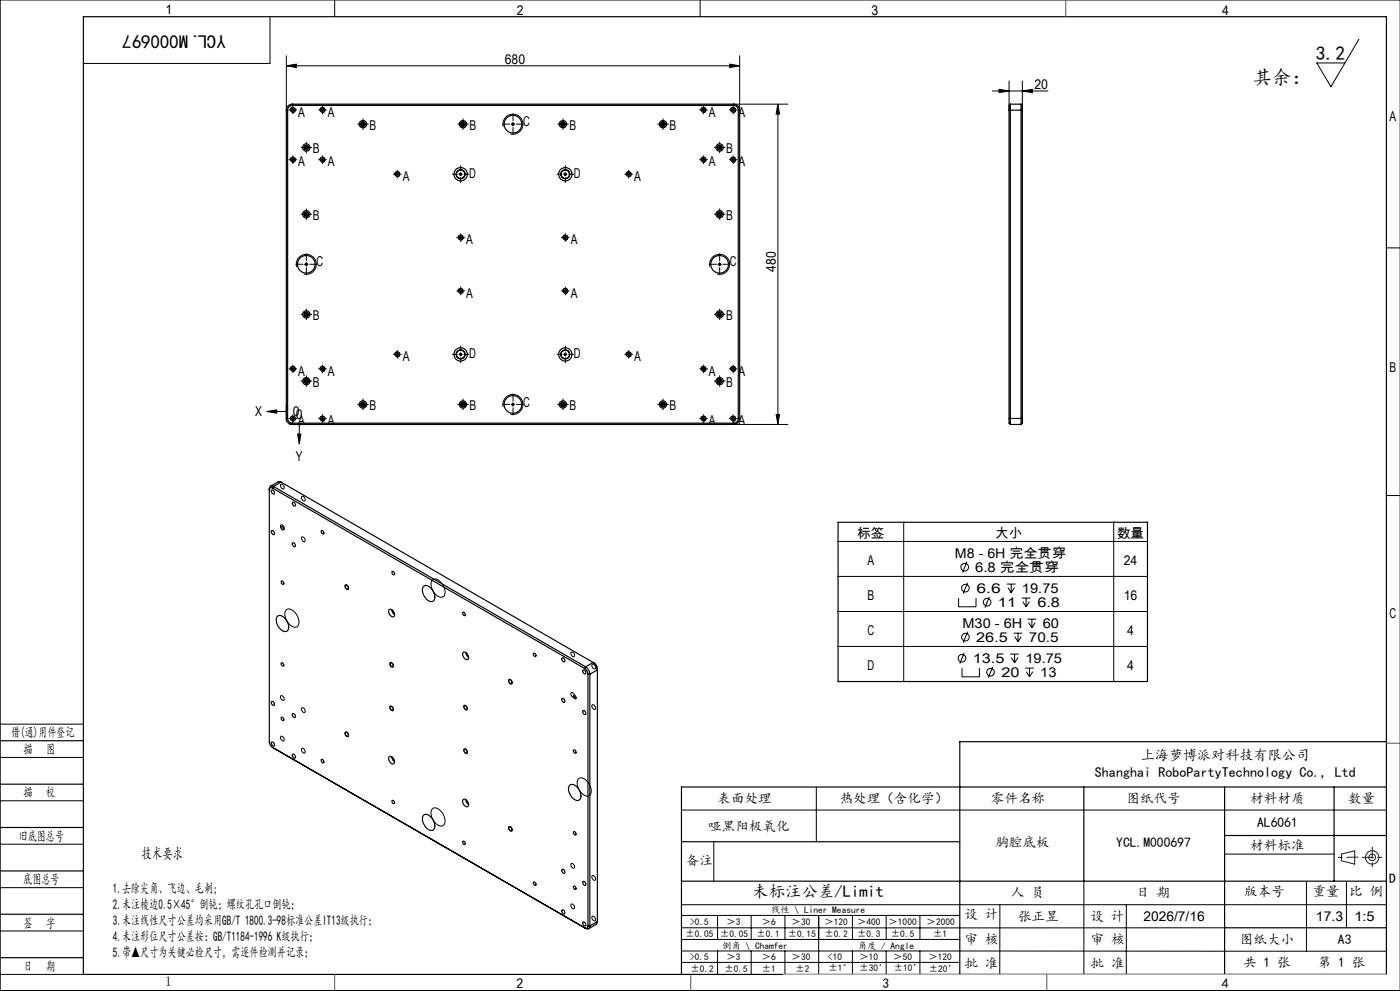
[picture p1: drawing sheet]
<svg xmlns="http://www.w3.org/2000/svg" width="420mm" height="297mm" viewBox="0 0 420 297" stroke-linecap="round" stroke-linejoin="round" font-family="sans-serif">
<g fill="none" stroke="#000" stroke-width=".3">
<path d="M100.4 0v5M210 0v5M420 0h-419.9v297h419.9M81 5v14h-56M85.9 19.7l3-.5v1zM85.9 16.7v16.3M85.9 19.7h136M218.9 19.2l3 .5-3 .5zM221.9 16.7v16.3M407.7 11.7l-8.4 14.3-4.3-7.1h8.5M87.1 33.2a.8 .8 0 0 1 .7-1.1 .8 .8 0 0 1 .8 .9 .8 .8 0 0 1-1 .7M87.3 33h1"/>
<path d="M87.5 32.6l.7 .7M87.8 32.5v1M88.2 32.6l-.7 .7M96 33.2a.8 .8 0 0 1 .7-1.1 .8 .8 0 0 1 .8 .9 .8 .8 0 0 1-1 .7M96.2 33h1M96.4 32.6l.7 .7M96.7 32.5v1M97.1 32.6l-.7 .7M108.4 37.2h1M108.5 36.9l.8 .7M108.9 36.7v1M109.3 36.9l-.8 .7"/>
<path d="M138.5 36.9l.7 .7M138.9 36.7v1M139.2 36.9l-.7 .7M139.4 37.2h-1M151 38a2.99 2.99 0 0 1 2.6-3.8 2.99 2.99 0 0 1 3.3 3.3 2.99 2.99 0 0 1-3.8 2.6M153.5 36.9l.7 .7M153.9 36.7v1M154.2 36.9l-.7 .7M154.4 37.2h-1M168.5 36.9l.7 .7M168.9 36.7v1M169.2 36.9l-.7 .7"/>
<path d="M169.4 37.2h-1M198.4 37.2h1M198.5 36.9l.7 .7M198.9 36.7v1M199.2 36.9l-.7 .7M210.3 33.2a.8 .8 0 0 1 .7-1.1 .8 .8 0 0 1 .8 .9 .8 .8 0 0 1-1 .7M210.5 33h1M210.7 32.6l.7 .7M211 32.5v1M211.4 32.6l-.7 .7M219.1 33.2a.8 .8 0 0 1 .7-1.1 .8 .8 0 0 1 .9 .9 .8 .8 0 0 1-1 .7M219.4 33h1.1"/>
<path d="M219.6 32.6l.7 .7M219.9 32.5v1M220.1 31.2h16.3M220.3 32.6l-.7 .7M233.4 31.2l.5 3h-1.1zM233.4 31.2v96M297.7 27.3h16.7M299.7 26.8l3 .5-3 .5zM302.7 24.3v8.7M306.7 27.3l3-.5v1zM306.7 24.3v8.7M87.1 48.1a.8 .8 0 0 1 .7-1 .8 .8 0 0 1 .8 .8 .8 .8 0 0 1-1 .7"/>
<path d="M87.3 47.9h1M87.5 47.5l.7 .7M87.8 47.4v1M88.2 47.5l-.7 .7M91.5 43.8l.8 .8M91.9 43.7v1M92.3 43.8l-.8 .8M92.4 44.2h-1M96 48.1a.8 .8 0 0 1 .7-1 .8 .8 0 0 1 .8 .8 .8 .8 0 0 1-1 .7M96.2 47.9h1M96.4 47.5l.7 .7M96.7 47.4v1"/>
<path d="M97.1 47.5l-.7 .7M118.4 52.4a.79 .79 0 0 1 .7-1 .79 .79 0 0 1 .9 .9 .79 .79 0 0 1-1 .7M118.8 51.9l.7 .7M119.2 51.7v1M119.5 51.9l-.7 .7M119.7 52.2h-1M137.8 51.9l.7 .7M138.2 51.7v1M138.5 51.9l-.7 .7M138.7 52.2h-1M169.1 52.2h1M169.2 51.9l.7 .7"/>
<path d="M169.6 51.7v1M169.9 51.9l-.7 .7M187.8 52.4a.79 .79 0 0 1 .7-1 .79 .79 0 0 1 .9 .9 .79 .79 0 0 1-1 .7M188.2 51.9l.7 .7M188.6 51.7v1M188.9 51.9l-.7 .7M189.1 52.2h-1M210.3 48.1a.8 .8 0 0 1 .7-1 .8 .8 0 0 1 .8 .8 .8 .8 0 0 1-1 .7M210.5 47.9h1M210.7 47.5l.7 .7M211 47.4v1M211.4 47.5l-.7 .7"/>
<path d="M215.4 44.2h1M215.5 43.8l.8 .8M215.9 43.7v1M216.3 43.8l-.8 .8M219.1 48.1a.8 .8 0 0 1 .7-1 .8 .8 0 0 1 .9 .8 .8 .8 0 0 1-1 .7M219.4 47.9h1.1M219.6 47.5l.7 .7M219.9 47.4v1M220.3 47.5l-.7 .7M91.5 78.9l.8 .7M91.5 63.8l.8 .8M91.9 63.7v1"/>
<path d="M91.9 78.7v1M92.3 78.9l-.8 .7M92.3 63.8l-.8 .8M92.4 79.2h-1M92.4 64.2h-1M137.4 71.4a.8 .8 0 0 1 .7-1 .8 .8 0 0 1 .9 .9 .8 .8 0 0 1-1 .7M137.8 70.9l.7 .7M138.2 70.7v1M138.5 70.9l-.7 .7M138.7 71.2h-1M168.8 71.4a.8 .8 0 0 1 .7-1 .8 .8 0 0 1 .9 .9 .8 .8 0 0 1-1 .7M169.1 71.2h1"/>
<path d="M169.2 70.9l.7 .7M169.6 70.7v1M169.9 70.9l-.7 .7M215.4 79.2h1M215.4 64.2h1M215.5 78.9l.8 .7M215.5 63.8l.8 .8M215.9 63.7v1M215.9 78.7v1M216.3 78.9l-.8 .7M216.3 63.8l-.8 .8M415.9 74.3h4.1"/>
<path d="M89 80a3 3 0 0 1 2.6-3.8 3 3 0 0 1 3.3 3.2 3 3 0 0 1-3.8 2.7M91.5 93.9l.8 .7M91.9 93.7v1M92.3 93.9l-.8 .7M92.4 94.2h-1M137.4 87.4a.8 .8 0 0 1 .7-1 .8 .8 0 0 1 .9 .9 .8 .8 0 0 1-1 .7M137.8 86.9l.7 .7M138.2 86.7v1M138.5 86.9l-.7 .7M138.7 87.2h-1M168.8 87.4a.8 .8 0 0 1 .7-1 .8 .8 0 0 1 .9 .9 .8 .8 0 0 1-1 .7M169.1 87.2h1"/>
<path d="M169.2 86.9l.7 .7M169.6 86.7v1M169.9 86.9l-.7 .7M213 80a3 3 0 0 1 2.6-3.8 3 3 0 0 1 3.3 3.2 3 3 0 0 1-3.8 2.7M215.4 94.2h1M215.5 93.9l.8 .7M215.9 93.7v1M216.3 93.9l-.8 .7M87.1 110.8a.8 .8 0 0 1 .7-1 .8 .8 0 0 1 .8 .8 .8 .8 0 0 1-1 .7M87.3 110.6h1M87.5 110.2l.7 .7M87.8 110.1v1"/>
<path d="M88.2 110.2l-.7 .7M91.5 113.9l.8 .7M91.9 113.7v1M92.3 113.9l-.8 .7M92.4 114.2h-1M96 110.8a.8 .8 0 0 1 .7-1 .8 .8 0 0 1 .8 .8 .8 .8 0 0 1-1 .7M96.2 110.6h1M96.4 110.2l.7 .7M96.7 110.1v1M97.1 110.2l-.7 .7M118.4 106.4a.79 .79 0 0 1 .7-1 .79 .79 0 0 1 .9 .9 .79 .79 0 0 1-1 .7M118.8 105.9l.7 .7"/>
<path d="M119.2 105.7v1M119.5 105.9l-.7 .7M119.7 106.2h-1M137.8 105.9l.7 .7M138.2 105.7v1M138.5 105.9l-.7 .7M138.7 106.2h-1M169.1 106.2h1M169.2 105.9l.7 .7M169.6 105.7v1M169.9 105.9l-.7 .7M187.8 106.4a.79 .79 0 0 1 .7-1 .79 .79 0 0 1 .9 .9 .79 .79 0 0 1-1 .7"/>
<path d="M188.2 105.9l.7 .7M188.6 105.7v1M188.9 105.9l-.7 .7M189.1 106.2h-1M210.3 110.8a.8 .8 0 0 1 .7-1 .8 .8 0 0 1 .8 .8 .8 .8 0 0 1-1 .7M210.5 110.6h1M210.7 110.2l.7 .7M211 110.1v1M211.4 110.2l-.7 .7M215.4 114.2h1M215.5 113.9l.8 .7M215.9 113.7v1"/>
<path d="M216.3 113.9l-.8 .7M219.1 110.8a.8 .8 0 0 1 .7-1 .8 .8 0 0 1 .9 .8 .8 .8 0 0 1-1 .7M219.4 110.6h1.1M219.6 110.2l.7 .7M219.9 110.1v1M220.3 110.2l-.7 .7M80 123.3l3-.5v1zM83 123.3h2.9M85.9 121.3v4.9M86.9 127.2h4.9M87.1 125.7a.81 .81 0 0 1 .7-1 .81 .81 0 0 1 .9 .9 .81 .81 0 0 1-1.1 .7M87.3 125.5h1"/>
<path d="M87.5 125.1l.7 .7M87.8 125v1M88.2 125.1l-.7 .7M89.3 130.1h1l-.5 3zM89.8 127.2v2.9M96 125.7a.81 .81 0 0 1 .7-1 .81 .81 0 0 1 .9 .9 .81 .81 0 0 1-1.1 .7M96.2 125.5h1M96.4 125.1l.7 .7M96.7 125v1M97.1 125.1l-.7 .7M108.4 121.2h1M108.5 120.9l.8 .7"/>
<path d="M108.9 120.7v1M109.3 120.9l-.8 .7M138.5 120.9l.7 .7M138.9 120.7v1M139.2 120.9l-.7 .7M139.4 121.2h-1M151 122a2.99 2.99 0 0 1 2.6-3.8 2.99 2.99 0 0 1 3.3 3.3 2.99 2.99 0 0 1-3.8 2.6M153.5 120.9l.7 .7M153.9 120.7v1M154.2 120.9l-.7 .7M154.4 121.2h-1M168.5 120.9l.7 .7"/>
<path d="M168.9 120.7v1M169.2 120.9l-.7 .7M169.4 121.2h-1M198.4 121.2h1M198.5 120.9l.7 .7M198.9 120.7v1M199.2 120.9l-.7 .7M210.3 125.7a.81 .81 0 0 1 .7-1 .81 .81 0 0 1 .9 .9 .81 .81 0 0 1-1.1 .7M210.5 125.5h1M210.7 125.1l.7 .7M211 125v1M211.4 125.1l-.7 .7"/>
<path d="M219.1 125.7a.81 .81 0 0 1 .8-1 .81 .81 0 0 1 .8 .8 .81 .81 0 0 1-1 .8M219.4 125.5h1.1M219.6 125.1l.7 .7M219.9 125v1M220.1 127.2h16.3M220.3 125.1l-.7 .7M232.8 124.2h1.1l-.5 3zM84.3 145.1a.81 .81 0 0 1 .8 .5 .81 .81 0 0 1-.2 .9 1.04 1.04 0 0 1-.6-1.4zM84.3 157.3a.81 .81 0 0 1 .8 .5 .81 .81 0 0 1-.2 .9 1.04 1.04 0 0 1-.6-1.4zM90.5 148.8a.8 .8 0 0 1 .9 .4 .8 .8 0 0 1-.2 1 1.05 1.05 0 0 1-.7-1.4zM271.1 156.5v47.8M334.1 156.5v47.8"/>
<path d="M415.9 148.5h4.1M90.5 161a.8 .8 0 0 1 .9 .4 .8 .8 0 0 1-.2 .9 1.05 1.05 0 0 1-.7-1.3zM103.5 175.4a.8 .8 0 0 1 .9 .3 .8 .8 0 0 1-.1 1 1.11 1.11 0 0 1-.8-1.3zM129.8 173.8a2.2 2.2 0 0 1 2.9 1.3 2.81 2.81 0 0 1 .2 3.8 3.5 3.5 0 0 1-3.6-3.7l.1-.9zM251.4 162.3h92.8M251.4 172.8h92.8M287.6 179.2v2.7h5.2v-2.7M290.1 168.3l-1.3 3.3M290.3 174.7l-1.3 3.2M296.8 178.9l-1.3 3.2M302 175h2.7M302.4 176.1l1 1.6"/>
<path d="M303.4 175v2.7M304.3 176.1l-.9 1.6M306.5 179.2h2.6M307.8 179.2v2.7M85.7 183a1.92 1.92 0 0 1 3 .9 2.9 2.9 0 0 1 .3 4 3.4 3.4 0 0 1-3.5-3.3l-.1-.8zM117.1 198.5a.85 .85 0 0 1 .8 .5 .85 .85 0 0 1-.1 1 .98 .98 0 0 1-.7-1.5zM171.3 195.5a.8 .8 0 0 1 .9 .4 .8 .8 0 0 1-.2 .9 1.05 1.05 0 0 1-.7-1.3zM177.7 199.1a.8 .8 0 0 1 .8 .4 .8 .8 0 0 1-.2 1 1 1 0 0 1-.6-1.4zM251.4 183.3h92.8M251.4 193.7h92.8M289.2 195.6l-1.3 3.3M290.3 189.3l-1.3 3.3"/>
<path d="M297.8 199.8l-1.3 3.3M303.1 196h2.6M303.4 197.1l1 1.5M304.1 189.8h2.6M304.4 196v2.6M304.4 190.8l1 1.6M305.4 197.1l-1 1.5M305.4 189.8v2.6M306.4 190.8l-1 1.6M306.8 180.3l1 1.6M308.3 185.6h2.6M308.6 186.6l1 1.6"/>
<path d="M308.8 180.3l-1 1.6M309.6 185.6v2.6M310.6 186.6l-1 1.6M0 217h25M84.3 208.5a.81 .81 0 0 1 .8 .5 .81 .81 0 0 1-.2 .9 1.04 1.04 0 0 1-.6-1.4zM90.6 212.1a.81 .81 0 0 1 .8 .5 .81 .81 0 0 1-.2 .9 .98 .98 0 0 1-.6-1.4zM103.6 219.4a.84 .84 0 0 1 .9 .4 .84 .84 0 0 1-.2 1 1.04 1.04 0 0 1-.7-1.4zM117.1 211.6a.84 .84 0 0 1 .8 .5 .84 .84 0 0 1-.1 .9 1.04 1.04 0 0 1-.7-1.4zM139.2 211.4a.84 .84 0 0 1 .9 .4 .84 .84 0 0 1-.2 1 1.04 1.04 0 0 1-.7-1.4zM152.6 203.7a.8 .8 0 0 1 .9 .4 .8 .8 0 0 1-.1 .9 1.11 1.11 0 0 1-.8-1.3zM171.3 207.6a.8 .8 0 0 1 .9 .5 .8 .8 0 0 1-.2 .9 1.05 1.05 0 0 1-.7-1.4zM177.7 211.3a.8 .8 0 0 1 .8 .4 .8 .8 0 0 1-.2 1 1 1 0 0 1-.6-1.4z"/>
<path d="M288.6 200.2v2.6h5.2v-2.6M307.6 200.2h2.6M307.9 201.3l1 1.5M308.9 200.2v2.6M309.8 201.3l-.9 1.5M0 227h25M0 240h25M84.3 220.7a.81 .81 0 0 1 .8 .4 .81 .81 0 0 1-.2 1 1.04 1.04 0 0 1-.6-1.4zM90.6 224.3a.81 .81 0 0 1 .8 .5 .81 .81 0 0 1-.2 .9 .98 .98 0 0 1-.6-1.4zM139.2 224.5a.8 .8 0 0 1 .9 .4 .8 .8 0 0 1-.2 .9 1.02 1.02 0 0 1-.7-1.3zM173.5 233.5a2.16 2.16 0 0 1 3.1 1.2 2.74 2.74 0 0 1 .1 3.8 3.1 3.1 0 0 1-3.4-2.8l-.2-1.5zM244.9 236v16.3"/>
<path d="M0 253h25M129.8 242.4a2.07 2.07 0 0 1 2.8 1 2.9 2.9 0 0 1 .3 4.1 3.2 3.2 0 0 1-3.4-2.6l-.2-1.5zM152.6 247.8a.8 .8 0 0 1 .9 .4 .8 .8 0 0 1-.1 .9 1.11 1.11 0 0 1-.8-1.3zM171.3 258.8a.8 .8 0 0 1 .9 .4 .8 .8 0 0 1-.2 1 1.05 1.05 0 0 1-.7-1.4zM204.4 242.8h211.5M214.1 252.4v11.8M367.4 256h32.8M0 266h25M0 279h25M171.3 271a.8 .8 0 0 1 .9 .4 .8 .8 0 0 1-.2 1 1.05 1.05 0 0 1-.7-1.4zM177.6 262.5a.76 .76 0 0 1 .9 .4 .76 .76 0 0 1-.2 .9l-.6-.5zM177.7 274.6a.8 .8 0 0 1 .8 .5 .8 .8 0 0 1-.2 .9 1 1 0 0 1-.6-1.4z"/>
<path d="M204.4 271.1h211.5M204.4 278.1h163M204.4 274.4h83.5M215.3 274.4v7.1M225.4 274.4v7.1M235.5 274.4v7.1M245.6 274.4v17.6M255.7 274.4v7.1M265.9 274.4v7.1M276 274.4v7.1M300 271.1l-.1 21M325.2 264.1v27.9"/>
<path d="M337.9 271.1v20.9M391.9 264.1v21M403.9 264.1v14M0 292h25M204.4 285l211.5 .1M204.4 288.4h83.5M204.5 281.5h83.5M215.3 285v7M225.4 285v7M235.5 285v7M255.7 285v7M265.9 285v7"/>
<path d="M276 285v7M287.9 292h128"/>
<circle cx="289.4" cy="170" r="1.14"/>
<circle cx="289.6" cy="176.3" r="1.15"/>
<circle cx="288.6" cy="197.3" r="1.13"/>
<circle cx="289.6" cy="191" r="1.15"/>
<circle cx="296.1" cy="180.5" r="1.14"/>
<circle cx="297.2" cy="201.5" r="1.14"/>
</g>
<g fill="none" stroke="#191924" stroke-width=".3">
<path d="M402.4 256l4-1v4l-4-1z"/>
<circle cx="411.7" cy="257" r="1"/>
<circle cx="411.7" cy="257" r="2"/>
</g>
<g fill="none" stroke="#000" stroke-width=".35">
<path d="M25 5h390.9v287h-390.9zM85.9 33h.4M85.9 33v92.4M86.3 33v92.4M87.7 31.6a1.39 1.39 0 0 0-1.4 1.4M87.7 31.2a1.75 1.75 0 0 0-1.8 1.8M87.7 31.6h132.4M87.7 31.2v.4M87.7 31.2h132.4M220.1 31.6a1.39 1.39 0 0 1 1.4 1.4M220.1 31.2a1.81 1.81 0 0 1 1.8 1.8M220.1 31.2v.4"/>
<path d="M221.5 33v92.4M221.5 33h.4M221.9 33v92.4M302.7 33h4M302.7 33v92.4M303.1 31.2v96M303.1 31.2l-.4 .4v1.4M303.1 31.2h3.2M306.3 31.2v96M306.3 31.2l.4 .4v1.4M306.7 33v92.4M85.9 125.4a1.75 1.75 0 0 0 1.8 1.8"/>
<path d="M85.9 125.4h.4M86.3 125.4a1.39 1.39 0 0 0 1.4 1.4M87.7 126.8h132.4M87.7 126.8v.4M87.7 127.2h132.4M220.1 126.8v.4M221.5 125.4a1.39 1.39 0 0 1-1.4 1.4M221.5 125.4h.4M221.9 125.4a1.81 1.81 0 0 1-1.8 1.8M302.7 125.4v1.4l.4 .4M302.7 125.4h4M303.1 127.2h3.2"/>
<path d="M306.7 125.4v1.4l-.4 .4M81.5 146.9a.69 .69 0 0 1 .7 .4 .69 .69 0 0 1-.1 .8 .91 .91 0 0 1-.6-1.2zM81.5 159.1a.68 .68 0 0 1 .7 .3 .68 .68 0 0 1-.1 .8 .86 .86 0 0 1-.6-1.1zM81.8 146.3a.6 .6 0 0 0-.7-.1 .6 .6 0 0 0-.3 .7M81.8 146.3l93.6 54M82.1 145.8a.78 .78 0 0 0-.9-.1 .78 .78 0 0 0-.4 .8v75.8a2.02 2.02 0 0 0 1 1.7M82.1 145.8l93.6 54M82.1 145.8l-.3 .5M84.3 144.5l-.7-.2-2.5 1.4M84.3 144.5l-2.2 1.3M84.3 144.5l93.6 54M84.4 157.8a.58 .58 0 0 1 .6 .3 .58 .58 0 0 1-.1 .7l-.5-.4z"/>
<path d="M87.7 150.6a.64 .64 0 0 1 .8 .3 .64 .64 0 0 1-.1 .8l-.5-.3zM96.4 159.1a.59 .59 0 0 1 .6 .3 .59 .59 0 0 1-.1 .7l-.4-.3zM251.4 156.5h92.8v47.8h-92.8zM84.4 174.2a.58 .58 0 0 1 .6 .2 .58 .58 0 0 1-.1 .8l-.4-.3zM87.7 162.8a.64 .64 0 0 1 .8 .3 .64 .64 0 0 1-.1 .8l-.5-.3zM103.6 175.5a.62 .62 0 0 1 .8 .3 .62 .62 0 0 1-.2 .8l-.5-.4zM117.6 171.3a.58 .58 0 0 1 .7 .3 .58 .58 0 0 1-.2 .7l-.4-.3zM127.1 175.7a2.09 2.09 0 0 1 2.8 1.3 2.16 2.16 0 0 1-.3 3.3 3.5 3.5 0 0 1-2.7-4.4zM83.3 184.7a2.57 2.57 0 0 1 3.1 2.1 1.74 1.74 0 0 1-.6 2.5 3.3 3.3 0 0 1-2.5-4.6zM84.4 198.7a.55 .55 0 0 1 .6 .2 .55 .55 0 0 1-.1 .7l-.5-.4zM116.8 182.7a1.39 1.39 0 0 1 1.3 .7 1.39 1.39 0 0 1-.1 1.5 1.55 1.55 0 0 1-1.2-2.2zM117.1 198.7a.69 .69 0 0 1 .7 .3 .69 .69 0 0 1 0 .8 .88 .88 0 0 1-.7-1.1z"/>
<path d="M117.5 182.7l.2 .7 .7 .8M138.9 183.5a.59 .59 0 0 1 .6 .3 .59 .59 0 0 1-.1 .7l-.5-.2zM139 195.5a1.39 1.39 0 0 1 1.3 .7 1.39 1.39 0 0 1-.1 1.5 1.55 1.55 0 0 1-1.2-2.2zM139.7 195.5l.4 1 .5 .5M160.1 195.8a.56 .56 0 0 1 .6 .3 .56 .56 0 0 1-.1 .7l-.5-.5zM168.6 197.2a.67 .67 0 0 1 .8 .4 .67 .67 0 0 1-.2 .8 .86 .86 0 0 1-.6-1.2zM175.7 199.8a2.94 2.94 0 0 1 1.3 2.3M175.7 199.8l-.3 .5M177.9 198.5a2.94 2.94 0 0 1 1.3 2.3l-2.2 1.3M177.9 198.5a2.29 2.29 0 0 1 1.3 1.9v75.8M177.9 198.5l-2.2 1.3M81.5 210.3a.69 .69 0 0 1 .7 .3 .69 .69 0 0 1-.1 .9 .88 .88 0 0 1-.6-1.2z"/>
<path d="M84.4 215a.55 .55 0 0 1 .6 .3 .55 .55 0 0 1-.1 .7l-.5-.5zM87.8 213.9a.71 .71 0 0 1 .7 .4 .71 .71 0 0 1-.1 .8 .88 .88 0 0 1-.6-1.2zM103.6 219.6a.62 .62 0 0 1 .8 .3 .62 .62 0 0 1-.2 .8l-.6-.6zM117.1 211.8a.69 .69 0 0 1 .7 .3 .69 .69 0 0 1 0 .8 .92 .92 0 0 1-.7-1.1zM139.2 211.6a.62 .62 0 0 1 .8 .3 .62 .62 0 0 1-.2 .8l-.6-.6zM152.8 203.7a.67 .67 0 0 1 .7 .4 .67 .67 0 0 1-.3 .8 .79 .79 0 0 1-.4-1.2zM168.6 209.3a.69 .69 0 0 1 .8 .4 .69 .69 0 0 1-.2 .8 .88 .88 0 0 1-.6-1.2zM172.1 208.5a.59 .59 0 0 1 .6 .3 .59 .59 0 0 1-.1 .6l-.4-.2zM174.9 200.8a.67 .67 0 0 1 .7 .4 .67 .67 0 0 1-.1 .8 .86 .86 0 0 1-.6-1.2zM174.9 213a.69 .69 0 0 1 .7 .4 .69 .69 0 0 1-.1 .8 .88 .88 0 0 1-.6-1.2zM175.4 200.3a2.14 2.14 0 0 1 1 1.8M176.4 202.1h.6"/>
<path d="M176.4 202.1v75.4M177 202.1v75.4M0 222h25M0 235h25M81.5 222.4a.69 .69 0 0 1 .7 .4 .69 .69 0 0 1-.1 .8 .91 .91 0 0 1-.6-1.2zM81.8 224l93.9 54.2M81.8 224l.3 .2M87.8 226.1a.69 .69 0 0 1 .7 .3 .69 .69 0 0 1-.1 .8 .86 .86 0 0 1-.6-1.1zM96.4 227.6a.59 .59 0 0 1 .6 .3 .59 .59 0 0 1-.1 .7l-.4-.3zM116.7 226.9a1.26 1.26 0 0 1 1.7 1.4 .62 .62 0 0 1-.5 .7 .62 .62 0 0 1-.7-.4l-.6-1zM117.5 226.8l.2 .7 .7 .8M117.6 239.9a.55 .55 0 0 1 .7 .3 .55 .55 0 0 1-.2 .7l-.5-.5z"/>
<path d="M139 239.6a1.39 1.39 0 0 1 1.3 .7 1.39 1.39 0 0 1-.1 1.5 1.55 1.55 0 0 1-1.2-2.2zM139.2 224.6a.64 .64 0 0 1 .8 .3 .64 .64 0 0 1-.2 .8l-.5-.3zM139.7 239.6l.4 1 .5 .5M171 235.3a2.52 2.52 0 0 1 3.1 2.1 1.53 1.53 0 0 1-.9 2.5 3.6 3.6 0 0 1-2.4-4.4zM172.1 224.8a.59 .59 0 0 1 .6 .3 .59 .59 0 0 1-.1 .7l-.4-.3zM325.2 235.9v28.2M367.4 235.9v56.1M400.2 235.9v28.3M415.9 235.9h-211.5v56.1M415.9 222.3h-128v69.7M0 248h25M127.1 244.3a2.09 2.09 0 0 1 2.8 1.3 2.36 2.36 0 0 1 0 3.2 3.2 3.2 0 0 1-3.2-3.7z"/>
<path d="M138.9 252.2a.5 .5 0 0 1 .6 .2 .5 .5 0 0 1-.3 .7l-.3-.3zM152.7 247.9a.62 .62 0 0 1 .8 .3 .62 .62 0 0 1-.3 .8l-.5-.6zM172.1 249.3a.5 .5 0 0 1 .6 .3 .5 .5 0 0 1-.2 .6l-.4-.4zM204.4 252.3h83.5M367.4 250.4h48.5M0 261h25M0 274h25M160.1 264.4a.56 .56 0 0 1 .6 .3 .56 .56 0 0 1-.1 .7l-.5-.5zM168.5 272.8a.63 .63 0 0 1 .8 .3 .63 .63 0 0 1-.1 .8l-.5-.3zM168.6 260.6a.67 .67 0 0 1 .8 .3 .67 .67 0 0 1-.2 .8 .86 .86 0 0 1-.6-1.1zM172.1 265.6a.5 .5 0 0 1 .6 .3 .5 .5 0 0 1-.2 .7l-.4-.5zM174.9 264.2a.67 .67 0 0 1 .7 .4 .67 .67 0 0 1-.1 .8 .86 .86 0 0 1-.6-1.2z"/>
<path d="M174.9 276.4a.67 .67 0 0 1 .7 .3 .67 .67 0 0 1-.1 .8 .86 .86 0 0 1-.6-1.1zM176.4 277.5a.6 .6 0 0 1-.3 .6 .6 .6 0 0 1-.7 0l.3 .1M176.4 277.5h.6M177 277.5a.77 .77 0 0 1-.4 .8 .77 .77 0 0 1-.9-.1M179.2 276.2l-.2 .7-2.4 1.4M179.2 276.2l-2.2 1.3M204.4 264.1h211.5M367.4 278.1h48.5M0 287h25"/>
<circle cx="87.8" cy="33" r=".68"/>
<circle cx="96.7" cy="33" r=".68"/>
<circle cx="108.9" cy="37.2" r=".66"/>
<circle cx="108.9" cy="37.2" r=".58"/>
<circle cx="108.9" cy="37.2" r="1.1"/>
<circle cx="138.9" cy="37.2" r="1.1"/>
<circle cx="138.9" cy="37.2" r=".67"/>
<circle cx="138.9" cy="37.2" r=".58"/>
<circle cx="153.9" cy="37.2" r="2.65"/>
<circle cx="168.9" cy="37.2" r="1.09"/>
<circle cx="168.9" cy="37.2" r=".66"/>
<circle cx="168.9" cy="37.2" r=".58"/>
<circle cx="198.9" cy="37.2" r=".66"/>
<circle cx="198.9" cy="37.2" r=".59"/>
<circle cx="198.9" cy="37.2" r="1.1"/>
<circle cx="211" cy="33" r=".68"/>
<circle cx="219.9" cy="33" r=".69"/>
<circle cx="87.8" cy="47.9" r=".68"/>
<circle cx="91.9" cy="44.2" r=".57"/>
<circle cx="91.9" cy="44.2" r=".66"/>
<circle cx="91.9" cy="44.2" r="1.1"/>
<circle cx="96.7" cy="47.9" r=".68"/>
<circle cx="119.2" cy="52.2" r=".68"/>
<circle cx="138.2" cy="52.2" r="1.26"/>
<circle cx="138.2" cy="52.2" r="1.34"/>
<circle cx="138.2" cy="52.2" r="2"/>
<circle cx="169.6" cy="52.2" r="1.34"/>
<circle cx="169.6" cy="52.2" r="1.27"/>
<circle cx="169.6" cy="52.2" r="2"/>
<circle cx="188.6" cy="52.2" r=".68"/>
<circle cx="211" cy="47.9" r=".68"/>
<circle cx="215.9" cy="44.2" r=".57"/>
<circle cx="215.9" cy="44.2" r=".66"/>
<circle cx="215.9" cy="44.2" r="1.1"/>
<circle cx="219.9" cy="47.9" r=".69"/>
<circle cx="91.9" cy="64.2" r=".57"/>
<circle cx="91.9" cy="64.2" r=".66"/>
<circle cx="91.9" cy="64.2" r="1.1"/>
<circle cx="91.9" cy="79.2" r="2.64"/>
<circle cx="138.2" cy="71.2" r=".68"/>
<circle cx="169.6" cy="71.2" r=".68"/>
<circle cx="215.9" cy="64.2" r=".57"/>
<circle cx="215.9" cy="64.2" r=".66"/>
<circle cx="215.9" cy="64.2" r="1.1"/>
<circle cx="215.9" cy="79.2" r="2.65"/>
<circle cx="91.9" cy="94.2" r=".66"/>
<circle cx="91.9" cy="94.2" r=".58"/>
<circle cx="91.9" cy="94.2" r="1.1"/>
<circle cx="138.2" cy="87.2" r=".68"/>
<circle cx="169.6" cy="87.2" r=".68"/>
<circle cx="215.9" cy="94.2" r=".66"/>
<circle cx="215.9" cy="94.2" r=".58"/>
<circle cx="215.9" cy="94.2" r="1.1"/>
<circle cx="87.8" cy="110.6" r=".67"/>
<circle cx="91.9" cy="114.2" r=".58"/>
<circle cx="91.9" cy="114.2" r=".65"/>
<circle cx="91.9" cy="114.2" r="1.1"/>
<circle cx="96.7" cy="110.6" r=".67"/>
<circle cx="119.2" cy="106.2" r=".69"/>
<circle cx="138.2" cy="106.2" r="1.26"/>
<circle cx="138.2" cy="106.2" r="1.34"/>
<circle cx="138.2" cy="106.2" r="2"/>
<circle cx="169.6" cy="106.2" r="1.34"/>
<circle cx="169.6" cy="106.2" r="1.27"/>
<circle cx="169.6" cy="106.2" r="2"/>
<circle cx="188.6" cy="106.2" r=".69"/>
<circle cx="211" cy="110.6" r=".67"/>
<circle cx="215.9" cy="114.2" r=".58"/>
<circle cx="215.9" cy="114.2" r=".65"/>
<circle cx="215.9" cy="114.2" r="1.1"/>
<circle cx="219.9" cy="110.6" r=".68"/>
<circle cx="87.8" cy="125.5" r=".68"/>
<circle cx="96.7" cy="125.5" r=".68"/>
<circle cx="108.9" cy="121.2" r=".66"/>
<circle cx="108.9" cy="121.2" r=".58"/>
<circle cx="108.9" cy="121.2" r="1.1"/>
<circle cx="138.9" cy="121.2" r="1.1"/>
<circle cx="138.9" cy="121.2" r=".67"/>
<circle cx="138.9" cy="121.2" r=".58"/>
<circle cx="153.9" cy="121.2" r="2.65"/>
<circle cx="168.9" cy="121.2" r="1.09"/>
<circle cx="168.9" cy="121.2" r=".66"/>
<circle cx="168.9" cy="121.2" r=".58"/>
<circle cx="198.9" cy="121.2" r=".66"/>
<circle cx="198.9" cy="121.2" r=".59"/>
<circle cx="198.9" cy="121.2" r="1.1"/>
<circle cx="211" cy="125.5" r=".68"/>
<circle cx="219.9" cy="125.5" r=".69"/>
</g>
<path d="M407.4 256.9l-5.9 .1M408.7 256.9h6M411.7 253.9v6" fill="none" stroke="#191924" stroke-width=".3" stroke-dasharray="6.3 1.3 1.3 1.3" stroke-dashoffset="3"/>
<path d="M235 292h180.9" fill="none" stroke="#c0c0c0" stroke-width=".3"/>
<path d="M319.7 0v5M415.9 222.7h4.1M100.4 292v5M207.2 292v5M314 292v5" fill="none" stroke="#00f" stroke-width=".3"/>
<path d="M406.4 255h.1" fill="none" stroke="#0ff" stroke-width=".3"/>
<g fill="none" stroke="#000" stroke-width=".3" stroke-dasharray="30.5 1.3 1.3 1.3">
<path d="M86.9 32.9h-.2M87.9 31.9v-.1M87.9 33.9v.2M88.9 32.9h.1M95.8 32.9h-.2M96.8 31.9v-.1M96.8 33.9v.2M97.8 32.9h.1M107.9 37.2h-.6M108.9 36.2v-.6M108.9 38.2v.6M109.9 37.2h.6"/>
<path d="M137.9 37.2h-.6M138.9 36.2v-.6M138.9 38.2v.6M139.9 37.2h.6M152.9 37.2h-2.1M153.9 36.2v-2.2M153.9 38.2v2.1M154.9 37.2h2.2M167.9 37.2h-.6M168.9 36.2v-.6M168.9 38.2v.6M169.9 37.2h.6"/>
<path d="M197.9 37.2h-.6M198.9 36.2v-.6M198.9 38.2v.6M199.9 37.2h.6M210.1 32.9h-.2M211.1 31.9v-.1M211.1 33.9v.2M212.1 32.9h.1M219 32.9h-.2M220 31.9v-.1M220 33.9v.2M221 32.9h.1"/>
<path d="M86.9 47.8h-.2M87.9 46.8v-.1M87.9 48.8v.2M88.9 47.8h.1M90.9 44.2h-.6M91.9 43.2v-.6M91.9 45.2v.6M92.9 44.2h.6M95.8 47.8h-.2M96.8 46.8v-.1M96.8 48.8v.2M97.8 47.8h.1"/>
<path d="M118.2 52.2h-.2M119.2 51.2v-.2M119.2 53.2v.2M120.2 52.2h.2M137.2 52.2h-1.5M138.2 51.2v-1.5M138.2 53.2v1.5M139.2 52.2h1.5M168.6 52.2h-1.5M169.6 51.2v-1.5M169.6 53.2v1.5M170.6 52.2h1.5"/>
<path d="M187.6 52.2h-.2M188.6 51.2v-.2M188.6 53.2v.2M189.6 52.2h.2M210.1 47.8h-.2M211.1 46.8v-.1M211.1 48.8v.2M212.1 47.8h.1M214.9 44.2h-.6M215.9 43.2v-.6M215.9 45.2v.6M216.9 44.2h.6"/>
<path d="M219 47.8h-.2M220 46.8v-.1M220 48.8v.2M221 47.8h.1M90.9 79.2h-2.1M90.9 64.2h-.6M91.9 78.2v-2.2M91.9 63.2v-.6M91.9 65.2v.6M92.9 79.2h2.2M92.9 64.2h.6M137.2 71.2h-.2"/>
<path d="M138.2 70.2v-.2M138.2 72.2v.2M139.2 71.2h.2M168.6 71.2h-.2M169.6 70.2v-.2M169.6 72.2v.2M170.6 71.2h.2M214.9 79.2h-2.1M214.9 64.2h-.6M215.9 78.2v-2.2M215.9 63.2v-.6M215.9 65.2v.6"/>
<path d="M216.9 79.2h2.2M216.9 64.2h.6M90.9 94.2h-.6M91.9 80.2v2.1M91.9 93.2v-.6M91.9 95.2v.6M92.9 94.2h.6M137.2 87.2h-.2M138.2 86.2v-.2M138.2 88.2v.2M139.2 87.2h.2M168.6 87.2h-.2"/>
<path d="M169.6 86.2v-.2M169.6 88.2v.2M170.6 87.2h.2M214.9 94.2h-.6M215.9 80.2v2.1M215.9 93.2v-.6M215.9 95.2v.6M216.9 94.2h.6M86.9 110.5h-.2M87.9 109.5v-.1M87.9 111.5v.2M88.9 110.5h.1"/>
<path d="M90.9 114.2h-.6M91.9 113.2v-.6M91.9 115.2v.6M92.9 114.2h.6M95.8 110.5h-.2M96.8 109.5v-.1M96.8 111.5v.2M97.8 110.5h.1M118.2 106.2h-.2M119.2 105.2v-.2M119.2 107.2v.2M120.2 106.2h.2"/>
<path d="M137.2 106.2h-1.5M138.2 105.2v-1.5M138.2 107.2v1.5M139.2 106.2h1.5M168.6 106.2h-1.5M169.6 105.2v-1.5M169.6 107.2v1.5M170.6 106.2h1.5M187.6 106.2h-.2M188.6 105.2v-.2M188.6 107.2v.2M189.6 106.2h.2"/>
<path d="M210.1 110.5h-.2M211.1 109.5v-.1M211.1 111.5v.2M212.1 110.5h.1M214.9 114.2h-.6M215.9 113.2v-.6M215.9 115.2v.6M216.9 114.2h.6M219 110.5h-.2M220 109.5v-.1M220 111.5v.2M221 110.5h.1"/>
<path d="M86.9 125.4h-.2M87.9 124.4v-.1M87.9 126.4v.2M88.9 125.4h.1M95.8 125.4h-.2M96.8 124.4v-.1M96.8 126.4v.2M97.8 125.4h.1M107.9 121.2h-.6M108.9 120.2v-.6M108.9 122.2v.6M109.9 121.2h.6"/>
<path d="M137.9 121.2h-.6M138.9 120.2v-.6M138.9 122.2v.6M139.9 121.2h.6M152.9 121.2h-2.1M153.9 120.2v-2.2M153.9 122.2v2.1M154.9 121.2h2.2M167.9 121.2h-.6M168.9 120.2v-.6M168.9 122.2v.6M169.9 121.2h.6"/>
<path d="M197.9 121.2h-.6M198.9 120.2v-.6M198.9 122.2v.6M199.9 121.2h.6M210.1 125.4h-.2M211.1 124.4v-.1M211.1 126.4v.2M212.1 125.4h.1M219 125.4h-.2M220 124.4v-.1M220 126.4v.2M221 125.4h.1"/>
</g>
<g fill="#000">
<path d="M85.9 19.7l3-.5v1zM218.9 19.2l3 .5-3 .5z"/>
<path d="M233.4 31.2l.5 3h-1.1zM232.8 124.2h1.1l-.5 3z"/>
<path d="M299.7 26.8l3 .5-3 .5zM306.7 27.3l3-.5v1z"/>
<path d="M80 123.3l3-.5v1zM89.3 130.1h1l-.5 3zM85.6 123.1v.4l.5 .1 .1-.3h-.3h.3v-.1l-.3-.2zM89.5 127v.4l.5 .1 .1-.3h-.3h.3l-.1-.3z"/>
</g>
<g font-size="5.8">
<text x="394.8" y="18">3.2</text>
<text x="375.9" y="25.2">其余：</text>
</g>
<text font-size="5.6" x="67.7" y="10.6" transform="rotate(-180 67.7 10.6)">YCL.M000697</text>
<text font-size="4.9" x="225.7" y="269">未标注公差/Limit</text>
<text font-size="4.7" x="42.5" y="257.5">技术要求</text>
<g font-size="4.2">
<text x="342.2" y="227.9">上海萝博派对科技有限公司</text>
<text x="328.5" y="232.8">Shanghai RoboPartyTechnology Co., Ltd</text>
</g>
<g font-size="4.1">
<text x="49.6" y="4.3">1</text>
<text x="155.1" y="4.6">2</text>
<text x="261.4" y="4.6">3</text>
<text x="366.6" y="4.6">4</text>
<text x="151.4" y="19.1">680</text>
<text x="310.3" y="26.7">20</text>
<text x="89.5" y="35">A</text>
<text x="98.4" y="35">A</text>
<text x="212.7" y="35">A</text>
<text x="221.6" y="35">A</text>
<text x="110.8" y="38.9">B</text>
<text x="140.8" y="38.9">B</text>
<text x="156.9" y="37.8">C</text>
<text x="170.8" y="38.9">B</text>
<text x="200.8" y="38.9">B</text>
<text x="416.9" y="36.3">A</text>
<text x="93.8" y="45.9">B</text>
<text x="217.8" y="45.9">B</text>
<text x="89.5" y="49.9">A</text>
<text x="98.4" y="49.9">A</text>
<text x="140.7" y="53.3">D</text>
<text x="172.1" y="53.3">D</text>
<text x="212.7" y="49.9">A</text>
<text x="221.6" y="49.9">A</text>
<text x="120.8" y="54.2">A</text>
<text x="190.2" y="54.2">A</text>
<text x="93.8" y="65.9">B</text>
<text x="217.8" y="65.9">B</text>
<text x="139.8" y="73.2">A</text>
<text x="171.2" y="73.2">A</text>
<text x="94.9" y="79.8">C</text>
<text x="218.9" y="79.8">C</text>
<text x="232.8" y="81.5" transform="rotate(-90 232.8 81.5)">480</text>
<text x="139.8" y="89.2">A</text>
<text x="171.2" y="89.2">A</text>
<text x="93.8" y="95.9">B</text>
<text x="217.8" y="95.9">B</text>
<text x="140.7" y="107.3">D</text>
<text x="172.1" y="107.3">D</text>
<text x="89.5" y="112.6">A</text>
<text x="98.4" y="112.6">A</text>
<text x="120.8" y="108.2">A</text>
<text x="190.2" y="108.2">A</text>
<text x="212.7" y="112.6">A</text>
<text x="221.6" y="112.6">A</text>
<text x="416.9" y="111.3">B</text>
<text x="93.8" y="115.9">B</text>
<text x="217.8" y="115.9">B</text>
<text x="76.5" y="124.8">X</text>
<text x="87.9" y="124.8">00</text>
<text x="110.8" y="122.9">B</text>
<text x="140.8" y="122.9">B</text>
<text x="156.9" y="121.8">C</text>
<text x="170.8" y="122.9">B</text>
<text x="200.8" y="122.9">B</text>
<text x="89.5" y="127.5">A</text>
<text x="98.4" y="127.5">A</text>
<text x="212.7" y="127.5">A</text>
<text x="221.6" y="127.5">A</text>
<text x="88.8" y="138.1">Y</text>
<text x="257.2" y="161.2">标签</text>
<text x="298.5" y="161.2">大小</text>
<text x="335.1" y="161.2">数量</text>
<text x="286.5" y="167.2">M8 - 6H 完全贯穿</text>
<text x="260.3" y="169.3">A</text>
<text x="292.6" y="171.4">6.8 完全贯穿</text>
<text x="337.2" y="169.3">24</text>
<text x="260.3" y="179.8">B</text>
<text x="293" y="177.7">6.6</text>
<text x="306.6" y="177.7">19.75</text>
<text x="337.2" y="179.8">16</text>
<text x="299.4" y="181.9">11</text>
<text x="311.2" y="181.9">6.8</text>
<text x="416.9" y="185.3">C</text>
<text x="260.3" y="190.3">C</text>
<text x="288.8" y="188.2">M30 - 6H</text>
<text x="312.8" y="188.2">60</text>
<text x="338.2" y="190.3">4</text>
<text x="292.9" y="192.4">26.5</text>
<text x="308.7" y="192.4">70.5</text>
<text x="260.3" y="200.8">D</text>
<text x="291.9" y="198.7">13.5</text>
<text x="300.4" y="202.9">20</text>
<text x="307.6" y="198.7">19.75</text>
<text x="312.1" y="202.9">13</text>
<text x="338.2" y="200.8">4</text>
<text x="3.3" y="220.9">借(通)用件登记</text>
<text x="7.1" y="226">描</text>
<text x="13.9" y="226">图</text>
<text x="7" y="238.9">描</text>
<text x="13.8" y="238.9">校</text>
<text x="215.3" y="240.8">表面处理</text>
<text x="251.9" y="240.8">热处理（含化学）</text>
<text x="297.3" y="240.8">零件名称</text>
<text x="337.9" y="240.8">图纸代号</text>
<text x="375.1" y="240.8">材料材质</text>
<text x="404.4" y="240.8">数量</text>
<text x="212.5" y="249">哑黑阳极氧化</text>
<text x="377.1" y="247.7">AL6061</text>
<text x="5.6" y="252">旧底图总号</text>
<text x="298.6" y="253.7">胸腔底板</text>
<text x="334.9" y="253.7">YCL.M000697</text>
<text x="375.1" y="254.9">材料标准</text>
<text x="205.7" y="259.3">备注</text>
<text x="7" y="265">底图总号</text>
<text x="33.9" y="267.6">1.去除尖角、飞边、毛刺;</text>
<text x="303.3" y="269">人 员</text>
<text x="340.8" y="269">日 期</text>
<text x="373.2" y="268.7">版本号</text>
<text x="393.7" y="268.7">重量</text>
<text x="404.8" y="268.7">比 例</text>
<text x="416.7" y="264.6">D</text>
<text x="33.9" y="272.4">2.未注棱边0.5×45°倒钝；螺纹孔孔口倒钝；</text>
<text x="289.3" y="275.5">设 计</text>
<text x="7" y="278">签</text>
<text x="13.8" y="278">字</text>
<text x="33.9" y="277.2">3.未注线性尺寸公差均采用GB/T 1800.3-98标准公差IT13级执行；</text>
<text x="33.9" y="281.9">4.未注形位尺寸公差按：GB/T1184-1996 K级执行；</text>
<text x="305.4" y="276">张正昱</text>
<text x="327.2" y="276">设 计</text>
<text x="343.1" y="276">2026/7/16</text>
<text x="394.8" y="276">17.3</text>
<text x="406.3" y="276">1:5</text>
<text x="33.9" y="286.7">5.带▲尺寸为关键必检尺寸，需逐件检测并记录；</text>
<text x="289.3" y="283">审 核</text>
<text x="327.2" y="282.9">审 核</text>
<text x="372" y="283">图纸大小</text>
<text x="401.4" y="283">A3</text>
<text x="7" y="291">日</text>
<text x="13.8" y="291">期</text>
<text x="289.3" y="290.1">批 准</text>
<text x="327.2" y="290">批 准</text>
<text x="373" y="289.8">共 1 张</text>
<text x="395.4" y="289.8">第 1 张</text>
<text x="49.6" y="295.6">1</text>
<text x="154.9" y="296">2</text>
<text x="264.7" y="296">3</text>
<text x="366.6" y="296">4</text>
</g>
<g font-size="2.8">
<text x="231.3" y="273.6">线性 \ Liner Measure</text>
<text x="205.6" y="280.8">±0.05</text>
<text x="207" y="277.2">&gt;0.5</text>
<text x="216" y="280.8">±0.05</text>
<text x="217.9" y="277.2">＞3</text>
<text x="227" y="280.8">±0.1</text>
<text x="228.5" y="277.2">＞6</text>
<text x="236.3" y="280.8">±0.15</text>
<text x="237.5" y="277.2">＞30</text>
<text x="247.4" y="277.2">＞120</text>
<text x="247.4" y="280.8">±0.2</text>
<text x="257.1" y="277.2">＞400</text>
<text x="257.1" y="280.8">±0.3</text>
<text x="266.6" y="277.2">＞1000</text>
<text x="267.3" y="280.8">±0.5</text>
<text x="278" y="277.2">＞2000</text>
<text x="279.9" y="280.8">±1</text>
<text x="207" y="287.8">&gt;0.5</text>
<text x="216.6" y="284.3">倒角 \ Chamfer</text>
<text x="217.9" y="287.8">＞3</text>
<text x="228.5" y="287.8">＞6</text>
<text x="237.5" y="287.8">＞30</text>
<text x="248.4" y="287.8">&lt;10</text>
<text x="257.3" y="284.3">角度 / Angle</text>
<text x="257.8" y="287.8">＞10</text>
<text x="268" y="287.8">＞50</text>
<text x="278.5" y="287.8">＞120</text>
<text x="207.1" y="291.3">±0.2</text>
<text x="217.3" y="291.3">±0.5</text>
<text x="228.5" y="291.3">±1</text>
<text x="238.7" y="291.3">±2</text>
<text x="248.6" y="291.1">±1°</text>
<text x="257.8" y="291.1">±30’</text>
<text x="268.1" y="291.1">±10’</text>
<text x="278.6" y="291.2">±20’</text>
</g>
</svg>
